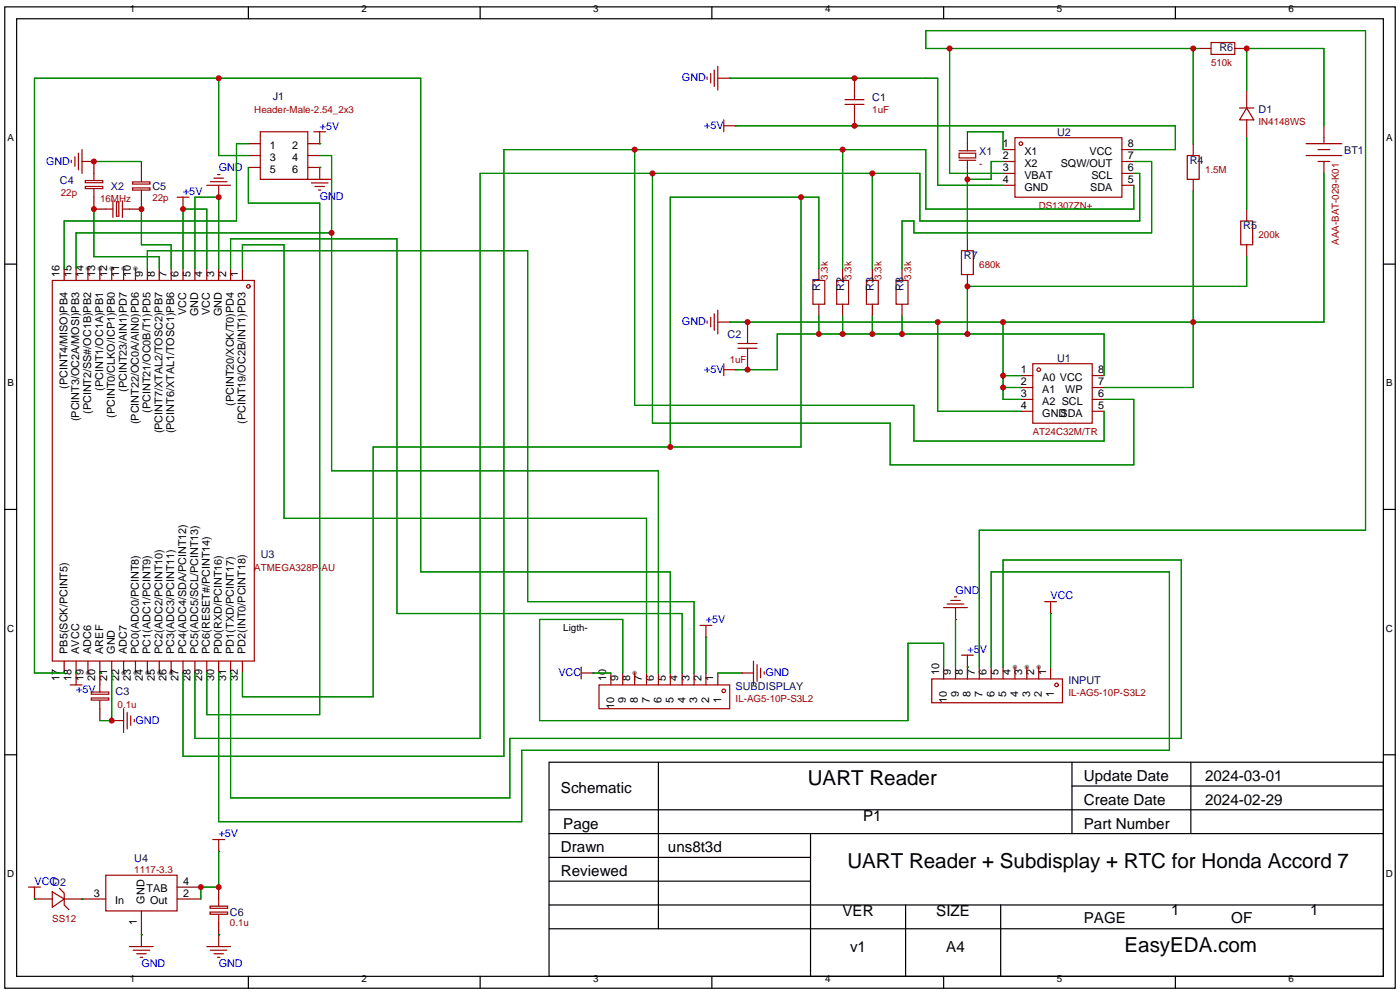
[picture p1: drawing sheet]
<svg xmlns="http://www.w3.org/2000/svg" width="299mm" height="212mm" viewBox="0 0 299 212" stroke-linecap="round" stroke-linejoin="round" font-family="sans-serif">
<g fill="#999">
<circle cx="29" cy="57.3" r=".51"/>
<circle cx="26.4" cy="57.3" r=".51"/>
<circle cx="23.9" cy="57.3" r=".51"/>
<circle cx="21.3" cy="57.3" r=".51"/>
<circle cx="18.8" cy="57.3" r=".51"/>
<circle cx="18.8" cy="143.7" r=".51"/>
<circle cx="26.4" cy="143.7" r=".51"/>
<circle cx="29" cy="143.7" r=".51"/>
<circle cx="31.5" cy="143.7" r=".51"/>
<circle cx="34" cy="143.7" r=".51"/>
<circle cx="36.6" cy="143.7" r=".51"/>
<circle cx="135.6" cy="143.7" r=".51"/>
<circle cx="222" cy="142.4" r=".51"/>
<circle cx="219.5" cy="142.4" r=".51"/>
<circle cx="216.9" cy="142.4" r=".51"/>
</g>
<g fill="none" stroke="#000" stroke-width=".25">
<path d="M1 1.5h297.2v209.5h-297.2zM3.6 4h292.1v204.5h-292.1zM53.1 1.5v2.5M102.6 1.5v2.5M152.1 1.5v2.5M201.7 1.5v2.5M251.2 1.5v2.5M1 56.4h2.6M295.7 56.4h2.5M1 108.8h2.6M295.7 108.8h2.5M1 161.2h2.6"/>
<path d="M117.3 162.8h178.4v45.7h-178.4zM117.3 178h178.4M117.3 172.9h178.4M140.7 162.8v35.5M173.2 178v30.5M229.1 162.8v15.2M229.1 167.8h66.6M254.5 162.8v15.2M295.7 161.2h2.5M117.3 183.1h55.9M117.3 198.3h178.4M117.3 193.2h178.4"/>
<path d="M117.3 188.2h55.9M193.5 193.2v15.3M213.9 193.2v15.3M53.1 208.5v2.5M102.6 208.5v2.5M152.1 208.5v2.5M201.7 208.5v2.5M251.2 208.5v2.5"/>
</g>
<g fill="none" stroke="#a10000" stroke-width=".25">
<path d="M151.1 16.5v.5M151.9 15.7v2M152.7 14.9v3.6M153.4 16.7h2.6M153.4 14.2v5M182.6 19.2v2.1M258.8 9.1h5.1v2.5h-5.1zM15.2 34.2v.5M16 33.5v2M16.8 32.7v3.6M17.5 34.5h2.6M17.5 31.9v5.1"/>
<path d="M18.2 39.8h3.8v.5h-3.8zM18.2 38.5h3.8v.5h-3.8zM20.1 37v1.5M28.3 38.9h3.8v.4h-3.8zM30.2 37v1.8M44.2 39.6h5.1M45 38.8h3.5M45.7 38h2.1M46.5 37.3h.5M46.7 39.6v2.5M55.6 28.1h10.2v10.2h-10.2zM65.8 38.3h5.1"/>
<path d="M66.5 39.1h3.6M67.1 28.1h2.5M67.3 39.8h2M68.3 28.1v2.6M68.3 35.8v2.5M154.7 25.6v2.5M154.7 26.9h2.5M180.6 21.3h4.1M180.6 22.3h4.1M182.6 22.3v2M205 32.7h3.5v1h-3.5zM205 32.2h3.5"/>
<path d="M205 34.2h3.5M206.8 30.7v1.5M206.8 34.2v1.6M216.9 29.4h22.9v12.7h-22.9zM253.7 33.2h2.6v5.1h-2.6zM264.9 23.1h3.1M266.4 23.1l1.6 2.5h-3.1zM279.1 30.7h7.7M279.1 33.2h7.7M281.7 34.5h2.5M281.7 31.9h2.5M283 29.4v1"/>
<path d="M11.2 59.9h43.2v81.3h-43.2zM20.1 40.3v1.8M22.6 44.6h1.5M24.1 42.9v3.5M24.9 43.1h.5v3.1h-.5zM26.2 44.6h1.5M26.2 42.9v3.5M28.3 40.1h3.8v.5h-3.8zM30.2 40.6v1.5M37.8 42.1h2.6M39.1 42.1v2.5M68.1 40.6h.5"/>
<path d="M173.7 59.9h2.6v5.1h-2.6zM178.8 59.9h2.6v5.1h-2.6zM185.2 59.9h2.5v5.1h-2.5zM191.5 59.9h2.6v5.1h-2.6zM205.5 53.5h2.5v5.1h-2.5zM265.2 47.2h2.5v5.1h-2.5zM151.1 68.5v.5M151.9 67.8v2M152.7 67v3.6M153.4 66.2v5.1M153.4 68.8h2.6M154.7 78.9h2.5"/>
<path d="M154.7 77.7v2.5M157.7 73.3h4.1M157.7 74.4h4.1M159.8 71.3v2M159.8 74.4v2M220.7 77.7h12.7v12.7h-12.7zM149.6 133.5h2.5M150.9 133.5v2.6M201.7 129.7h5.1M202.4 129h3.6M203.2 128.2h2M204 127.4h.5"/>
<path d="M204.2 129.7v2.6M205.5 139.9h2.5M206.8 139.9v2.5M223.3 128.5h2.5M224.5 128.5v2.5M15 146.2h2.5M16.3 143.7v2.5M19.5 149h3.7v.5h-3.7zM19.5 147.8h3.7v.4h-3.7zM21.3 146.2v1.6M21.3 149.5v1.8M23.9 153.9h2.5"/>
<path d="M26.4 151.3v5.1M27.2 152.1v3.5M27.9 152.8v2.1M28.7 153.6v.5M124.2 143.7h2.5M124.2 142.4v2.6M128 146.2h28v5.1h-28zM158.5 143.7h2.5M161 141.2v5M161.8 141.9v3.6M162.6 142.7v2M163.3 143.5v.5"/>
<path d="M199.1 145h28v5.1h-28zM45.5 179.3h2.5M46.7 179.3v2.5M6.1 189.4h2.5M7.4 189.4v2.6M11.2 190.4l2.5 1.6-2.5 1.7zM12.7 189.7l1 1v2.5l1 1.1M22.6 186.9h15.2v7.6h-15.2zM30.2 199.6v2.5M44.9 194.8h3.7v.4h-3.7zM44.9 193.5h3.7v.4h-3.7zM46.7 192v1.5"/>
<path d="M46.7 195.3v1.7M46.7 199.6v2.5M27.7 202.1h5.1M28.4 202.9h3.6M29.2 203.6h2M30 204.4h.5M44.2 202.1h5.1M45 202.9h3.5M45.7 203.6h2.1M46.5 204.4h.5"/>
<circle cx="218.2" cy="30.7" r=".38"/>
<circle cx="53.1" cy="61.2" r=".38"/>
<circle cx="222" cy="78.9" r=".38"/>
<circle cx="154.7" cy="147.5" r=".38"/>
<circle cx="225.8" cy="146.2" r=".38"/>
</g>
<g fill="none" stroke="#870000" stroke-width=".25">
<path d="M156 16.7h.1M182.6 16.7v2.5M256.3 10.4h2.5M263.9 10.4h2.5M266.4 19.2v3.9M20.1 34.5h.1M20.1 34.5v2.5M30.2 34.5v2.5M53.1 30.7h2.5M53.1 33.2h2.5M53.1 35.8h2.5M65.8 30.7h2.5"/>
<path d="M65.8 33.2h2.5M65.8 35.8h2.5M68.3 35.8h.1M68.3 30.7h.1M157.2 26.9h.1M182.6 24.3v2.6M206.8 28.1v2.6M206.8 35.8v2.5M214.4 31.9h2.5M214.4 34.5h2.5M214.4 37h2.5M214.4 39.6h2.5"/>
<path d="M239.8 31.9h2.5M239.8 34.5h2.5M239.8 37h2.5M239.8 39.6h2.5M255 30.7v2.5M255 38.3v2.5M266.4 25.6v3.8M283 26.9v2.5M283 34.5v2.5M13.7 57.3v2.6M16.3 57.3v2.6M18.8 57.3v2.6"/>
<path d="M20.1 42.1v2.5h2.5M21.3 57.3v2.6M23.9 57.3v2.6M26.4 57.3v2.6M29 57.3v2.6M30.2 42.1v2.5h-2.5M31.5 57.3v2.6M34 57.3v2.6M36.6 57.3v2.6M39.1 44.6h.1M39.1 57.3v2.6M41.7 57.3v2.6"/>
<path d="M44.2 57.3v2.6M46.7 42.1h.1M46.7 57.3v2.6M49.3 57.3v2.6M51.8 57.3v2.6M175 57.3v2.6M180.1 57.3v2.6M186.4 57.3v2.6M192.8 57.3v2.6M206.8 51v2.5M206.8 58.6v2.6M266.4 44.6v2.6"/>
<path d="M266.4 52.3v2.5M156 68.8h.1M157.2 78.9h.1M159.8 68.8v2.5M159.8 76.4v2.5M175 65v2.5M180.1 65v2.5M186.4 65v2.5M192.8 65v2.5M218.2 80.2h2.5M218.2 82.7h2.5M218.2 85.3h2.5"/>
<path d="M218.2 87.8h2.5M233.4 80.2h2.6M233.4 82.7h2.6M233.4 85.3h2.6M233.4 87.8h2.6M150.9 136.1h.1M204.2 132.3h.1M224.5 131h.1M13.7 141.2v2.5M16.3 143.7h.1M16.3 141.2v2.5M18.8 141.2v2.5"/>
<path d="M21.3 141.2v5M21.3 151.3v2.6M23.9 153.9h.1M23.9 141.2v2.5M26.4 141.2v2.5M29 141.2v2.5M31.5 141.2v2.5M34 141.2v2.5M36.6 141.2v2.5M39.1 141.2v2.5M41.7 141.2v2.5M44.2 141.2v2.5"/>
<path d="M46.7 141.2v2.5M49.3 141.2v2.5M51.8 141.2v2.5M126.7 143.7h.1M130.6 143.7v2.5M133.1 143.7v2.5M135.6 143.7v2.5M138.2 143.7v2.5M140.7 143.7v2.5M143.3 143.7v2.5M145.8 143.7v2.5M148.3 143.7v2.5"/>
<path d="M150.9 143.7v2.5M153.4 143.7v2.5M158.5 143.7h.1M201.7 142.4v2.6M204.2 142.4v2.6M206.8 142.4h.1M206.8 142.4v2.6M209.3 142.4v2.6M211.8 142.4v2.6M214.4 142.4v2.6M216.9 142.4v2.6M219.5 142.4v2.6"/>
<path d="M222 142.4v2.6M224.5 142.4v2.6M7.4 192h.1M7.4 192h3.8M13.7 192h8.9M30.2 199.6h.1M30.2 194.5v5.1M37.8 189.4h5.1M37.8 192h5.1M46.7 181.8h.1M46.7 199.6h.1M46.7 189.4v2.6"/>
<path d="M46.7 197v2.6"/>
</g>
<g fill="none" stroke="#008700" stroke-width=".25">
<path d="M46.7 16.7v16.5h6.4M156 16.7h44.4v22.9h14M202.9 10.4v26.6h11.5M255 10.4v20.3M256.3 10.4h-58.4v-3.9h93.9v106.7h-82.5v29.2M266.4 19.2v-8.8h16.6v16.5M20.1 34.5h10.1M53.1 35.8v7.6h15.2v109.2h-24.1v-8.9M53.1 30.7h-2.6v16.5h-36.8v10.1M68.3 35.8h.1M68.3 30.7h.1M68.3 33.2h2.6v67.3h69.8v43.2"/>
<path d="M135.6 31.9v54.7h59.7v7.6h40.7v-6.4M139.4 37v53.4h50.8v8.9h52.1v-14h-6.3M157.2 26.9h94v5h-8.9M180.1 31.9v25.4M186.4 37v20.3M206.8 28.1h7.6v3.8M214.4 34.5h-2.6v3.8h-5v12.7M242.3 34.5h3.8v15.2h-50.8v-2.5h-2.5v10.1M242.3 39.6v5h-44.4v-12.7h-90.2v129.6h-68.6v-17.8M242.3 37h1.3v10.2h-47v-10.2h-94v120.7h-60.9v-14M266.4 29.4v15.2M283 37v31.8h-127"/>
<path d="M20.1 44.6v10.2h13.9v2.5M30.2 44.6v7.7h6.4v5M31.5 57.3v-3.8h81.3v75h35.5v15.2M39.1 57.3v-12.7h5.1v12.7M41.7 57.3v-15.2h5v15.2M49.3 57.3v-6.3h35.5v80h61v12.7M51.8 57.3v-5h8.9v58.4h77.5v33M70.9 49.7h-54.6v7.6M171.2 42.1v53.3h-91.4v53.4h-28v-5.1M175 57.3v-15.2h-31.7v53.3M255 40.8v41.9h-19M266.4 54.8v6.4h-59.6v10.1"/>
<path d="M157.2 78.9h8.9v-7.6h69.9v8.9M175 67.5v3.8M180.1 67.5v3.8M186.4 67.5v3.8M192.8 67.5v3.8M200.4 68.8v19h17.8M214.4 68.8v16.5h3.8M214.4 82.7h3.8M214.4 80.2h3.8M150.9 136.1v7.6M204.2 132.3v10.1M224.5 131v11.4"/>
<path d="M13.7 143.7h-6.3v-127h82.5v105.4h53.4v21.6M16.3 143.7h.1M21.3 143.7h.1M23.9 143.7v10.2h-2.6M126.7 143.7h3.9M153.4 143.7h5.1M201.7 142.4v-5h-7.6v16.5h-78.8v-21.6h17.8v11.4M206.8 142.4h.1M211.8 142.4v-20.3h38.1v38.1h-138.4v15.3h-64.8v-31.8M214.4 142.4v-22.8h38.1v38.1h-143.5v12.7h-59.7v-26.7M7.4 192h.1M17.5 192h.1"/>
<path d="M30.2 199.6h.1M46.7 199.6h.1M46.7 181.8v7.6h-3.8v2.6"/>
</g>
<g fill="#c00">
<circle cx="20.1" cy="34.5" r=".63"/>
<circle cx="30.2" cy="44.6" r=".63"/>
<circle cx="20.1" cy="44.6" r=".63"/>
<circle cx="39.1" cy="44.6" r=".63"/>
<circle cx="23.9" cy="153.9" r=".63"/>
<circle cx="46.7" cy="42.1" r=".63"/>
<circle cx="46.7" cy="189.4" r=".63"/>
<circle cx="42.9" cy="189.4" r=".63"/>
<circle cx="182.6" cy="16.7" r=".63"/>
<circle cx="182.6" cy="26.9" r=".63"/>
<circle cx="214.4" cy="82.7" r=".63"/>
<circle cx="214.4" cy="80.2" r=".63"/>
<circle cx="200.4" cy="68.8" r=".63"/>
<circle cx="159.8" cy="68.8" r=".63"/>
<circle cx="214.4" cy="68.8" r=".63"/>
<circle cx="255" cy="68.8" r=".63"/>
<circle cx="206.8" cy="38.3" r=".63"/>
<circle cx="266.4" cy="10.4" r=".63"/>
<circle cx="46.7" cy="16.7" r=".63"/>
<circle cx="135.6" cy="31.9" r=".63"/>
<circle cx="180.1" cy="31.9" r=".63"/>
<circle cx="186.4" cy="37" r=".63"/>
<circle cx="139.4" cy="37" r=".63"/>
<circle cx="143.3" cy="95.4" r=".63"/>
<circle cx="171.2" cy="42.1" r=".63"/>
<circle cx="255" cy="10.4" r=".63"/>
<circle cx="202.9" cy="10.4" r=".63"/>
<circle cx="70.9" cy="49.7" r=".63"/>
<circle cx="206.8" cy="61.2" r=".63"/>
<circle cx="175" cy="71.3" r=".63"/>
<circle cx="159.8" cy="78.9" r=".63"/>
<circle cx="192.8" cy="71.3" r=".63"/>
<circle cx="206.8" cy="71.3" r=".63"/>
<circle cx="186.4" cy="71.3" r=".63"/>
<circle cx="180.1" cy="71.3" r=".63"/>
</g>
<g font-size="4.4">
<text x="172.6" y="167.6">UART Reader</text>
<text x="181.1" y="185.4">UART Reader + Subdisplay + RTC for Honda Accord 7</text>
<text x="240.3" y="203.2">EasyEDA.com</text>
</g>
<g font-size="3.2">
<text x="231.6" y="166.8">Update Date</text>
<text x="257.6" y="166.8">2024-03-01</text>
<text x="119.9" y="169.3">Schematic</text>
<text x="231.6" y="171.8">Create Date</text>
<text x="257.6" y="171.8">2024-02-29</text>
<text x="120.4" y="176.9">Page</text>
<text x="184.5" y="175.3">P1</text>
<text x="231.6" y="176.9">Part Number</text>
<text x="119.9" y="182">Drawn</text>
<text x="142.7" y="182">uns8t3d</text>
<text x="119.9" y="187.1">Reviewed</text>
<text x="180.1" y="195.6">VER</text>
<text x="200.1" y="195.6">SIZE</text>
<text x="231.6" y="197">PAGE</text>
<text x="250.3" y="195.4">1</text>
<text x="263.1" y="197">OF</text>
<text x="280" y="195.4">1</text>
<text x="181.7" y="203.2">v1</text>
<text x="202.2" y="203.2">A4</text>
</g>
<g font-size="2.3" fill="#000080">
<text x="260.6" y="10.9">R6</text>
<text x="58.3" y="21.5">J1</text>
<text x="186.4" y="21.6">C1</text>
<text x="225.9" y="29.1">U2</text>
<text x="269" y="24.1">D1</text>
<text x="209.3" y="33.1">X1</text>
<text x="254.3" y="35">R4</text>
<text x="287.3" y="32.9">BT1</text>
<text x="12.8" y="39.3">C4</text>
<text x="23.7" y="40.6">X2</text>
<text x="32.6" y="40.6">C5</text>
<text x="265.7" y="49">R5</text>
<text x="206" y="55.3">R7</text>
<text x="175.3" y="62.1" transform="rotate(-90 175.3 62.1)">R1</text>
<text x="180.4" y="62.1" transform="rotate(-90 180.4 62.1)">R2</text>
<text x="186.7" y="62.1" transform="rotate(-90 186.7 62.1)">R3</text>
<text x="193.1" y="62.1" transform="rotate(-90 193.1 62.1)">R8</text>
<text x="155.5" y="72.3">C2</text>
<text x="225.9" y="77.3">U1</text>
<text x="55.8" y="119.2">U3</text>
<text x="24.7" y="148.5">C3</text>
<text x="157.2" y="147.3">SUBDISPLAY</text>
<text x="228.3" y="146">INPUT</text>
<text x="28.7" y="184">U4</text>
<text x="11.2" y="189.3">D2</text>
<text x="49.1" y="195.5">C6</text>
</g>
<g font-size="2.3" fill="#00f">
<text x="145.7" y="17.4">GND</text>
<text x="68.3" y="27.7">+5V</text>
<text x="150.5" y="27.5">+5V</text>
<text x="9.9" y="35.2">GND</text>
<text x="39.1" y="41.6">+5V</text>
<text x="46.7" y="36.6">GND</text>
<text x="68.3" y="42.7">GND</text>
<text x="145.7" y="69.5">GND</text>
<text x="150.5" y="79.6">+5V</text>
<text x="204.2" y="126.7">GND</text>
<text x="224.5" y="128">VCC</text>
<text x="150.9" y="133.1">+5V</text>
<text x="206.8" y="139.4">+5V</text>
<text x="16.3" y="148.1">+5V</text>
<text x="119.3" y="144.4">VCC</text>
<text x="163.6" y="144.4">GND</text>
<text x="29" y="154.5">GND</text>
<text x="46.7" y="178.8">+5V</text>
<text x="7.4" y="189">VCC</text>
<text x="30.2" y="206.5">GND</text>
<text x="46.7" y="206.5">GND</text>
</g>
<g font-size="2.3">
<text x="57.7" y="31.8">1</text>
<text x="57.7" y="34.3">3</text>
<text x="62.5" y="31.8">2</text>
<text x="62.5" y="34.3">4</text>
<text x="214.4" y="31.4">1</text>
<text x="214.4" y="34">2</text>
<text x="218.9" y="33.1">X1</text>
<text x="218.9" y="35.6">X2</text>
<text x="226.7" y="35.6">SQW/OUT</text>
<text x="232.9" y="33.1">VCC</text>
<text x="241" y="34">7</text>
<text x="241" y="31.4">8</text>
<text x="57.7" y="36.9">5</text>
<text x="62.5" y="36.9">6</text>
<text x="214.4" y="36.5">3</text>
<text x="214.4" y="39">4</text>
<text x="218.9" y="38.2">VBAT</text>
<text x="218.9" y="40.7">GND</text>
<text x="233" y="40.7">SDA</text>
<text x="233.3" y="38.2">SCL</text>
<text x="241" y="39">5</text>
<text x="241" y="36.5">6</text>
<text x="12.7" y="59.1" transform="rotate(-90 12.7 59.1)">16</text>
<text x="15.3" y="59.1" transform="rotate(-90 15.3 59.1)">15</text>
<text x="17.8" y="59.1" transform="rotate(-90 17.8 59.1)">14</text>
<text x="20.4" y="59.1" transform="rotate(-90 20.4 59.1)">13</text>
<text x="22.9" y="59.1" transform="rotate(-90 22.9 59.1)">12</text>
<text x="25.4" y="59.1" transform="rotate(-90 25.4 59.1)">11</text>
<text x="28" y="59.1" transform="rotate(-90 28 59.1)">10</text>
<text x="30.5" y="59.1" transform="rotate(-90 30.5 59.1)">9</text>
<text x="33.1" y="59.1" transform="rotate(-90 33.1 59.1)">8</text>
<text x="35.6" y="59.1" transform="rotate(-90 35.6 59.1)">7</text>
<text x="38.1" y="59.1" transform="rotate(-90 38.1 59.1)">6</text>
<text x="40.7" y="59.1" transform="rotate(-90 40.7 59.1)">5</text>
<text x="43.2" y="59.1" transform="rotate(-90 43.2 59.1)">4</text>
<text x="45.8" y="59.1" transform="rotate(-90 45.8 59.1)">3</text>
<text x="48.3" y="59.1" transform="rotate(-90 48.3 59.1)">2</text>
<text x="50.8" y="59.1" transform="rotate(-90 50.8 59.1)">1</text>
<text x="39.8" y="67.2" transform="rotate(-90 39.8 67.2)">VCC</text>
<text x="42.3" y="67.5" transform="rotate(-90 42.3 67.5)">GND</text>
<text x="44.9" y="67.2" transform="rotate(-90 44.9 67.2)">VCC</text>
<text x="47.4" y="67.5" transform="rotate(-90 47.4 67.5)">GND</text>
<text x="14.4" y="83" transform="rotate(-90 14.4 83)">(PCINT4/MISO)PB4</text>
<text x="22" y="83.4" transform="rotate(-90 22 83.4)">(PCINT1/OC1A)PB1</text>
<text x="27.1" y="83.7" transform="rotate(-90 27.1 83.7)">(PCINT23/AIN1)PD7</text>
<text x="218.2" y="79.7">1</text>
<text x="218.2" y="82.2">2</text>
<text x="222.8" y="81.3">A0 VCC</text>
<text x="222.8" y="83.9">A1</text>
<text x="227.7" y="83.9">WP</text>
<text x="234.7" y="82.2">7</text>
<text x="234.7" y="79.7">8</text>
<text x="16.9" y="90" transform="rotate(-90 16.9 90)">(PCINT3/OC2A/MOSI)PB3</text>
<text x="19.5" y="88.4" transform="rotate(-90 19.5 88.4)">(PCINT2/SS#/OC1B)PB2</text>
<text x="24.6" y="89.2" transform="rotate(-90 24.6 89.2)">(PCINT0/CLKO/ICP1)PB0</text>
<text x="32.2" y="88.2" transform="rotate(-90 32.2 88.2)">(PCINT21/OC0B/T1)PD5</text>
<text x="50" y="86.6" transform="rotate(-90 50 86.6)">(PCINT20/XCK/T0)PD4</text>
<text x="218.2" y="84.8">3</text>
<text x="218.2" y="87.3">4</text>
<text x="222.8" y="86.4">A2 SCL</text>
<text x="222.8" y="89">GND</text>
<text x="226.6" y="89">SDA</text>
<text x="234.7" y="87.3">5</text>
<text x="234.7" y="84.8">6</text>
<text x="29.6" y="90.6" transform="rotate(-90 29.6 90.6)">(PCINT22/OC0A/AIN0)PD6</text>
<text x="34.7" y="92.5" transform="rotate(-90 34.7 92.5)">(PCINT7/XTAL2/TOSC2)PB7</text>
<text x="37.3" y="92.5" transform="rotate(-90 37.3 92.5)">(PCINT6/XTAL1/TOSC1)PB6</text>
<text x="52.5" y="90.5" transform="rotate(-90 52.5 90.5)">(PCINT19/OC2B/INT1)PD3</text>
<text x="14.4" y="139.6" transform="rotate(-90 14.4 139.6)">PB5(SCK/PCINT5)</text>
<text x="16.9" y="139.6" transform="rotate(-90 16.9 139.6)">AVCC</text>
<text x="19.5" y="139.6" transform="rotate(-90 19.5 139.6)">ADC6</text>
<text x="22" y="139.6" transform="rotate(-90 22 139.6)">AREF</text>
<text x="24.6" y="139.6" transform="rotate(-90 24.6 139.6)">GND</text>
<text x="27.1" y="139.6" transform="rotate(-90 27.1 139.6)">ADC7</text>
<text x="29.6" y="139.6" transform="rotate(-90 29.6 139.6)">PC0(ADC0/PCINT8)</text>
<text x="32.2" y="139.6" transform="rotate(-90 32.2 139.6)">PC1(ADC1/PCINT9)</text>
<text x="34.7" y="139.6" transform="rotate(-90 34.7 139.6)">PC2(ADC2/PCINT10)</text>
<text x="37.3" y="139.6" transform="rotate(-90 37.3 139.6)">PC3(ADC3/PCINT11)</text>
<text x="39.8" y="139.6" transform="rotate(-90 39.8 139.6)">PC4(ADC4/SDA/PCINT12)</text>
<text x="42.3" y="139.6" transform="rotate(-90 42.3 139.6)">PC5(ADC5/SCL/PCINT13)</text>
<text x="44.9" y="139.6" transform="rotate(-90 44.9 139.6)">PC6(RESET#/PCINT14)</text>
<text x="47.4" y="139.6" transform="rotate(-90 47.4 139.6)">PD0(RXD/PCINT16)</text>
<text x="50" y="139.6" transform="rotate(-90 50 139.6)">PD1(TXD/PCINT17)</text>
<text x="52.5" y="139.6" transform="rotate(-90 52.5 139.6)">PD2(INT0/PCINT18)</text>
<text x="12.7" y="145.5" transform="rotate(-90 12.7 145.5)">17</text>
<text x="15.3" y="145.5" transform="rotate(-90 15.3 145.5)">18</text>
<text x="17.8" y="145.5" transform="rotate(-90 17.8 145.5)">19</text>
<text x="20.4" y="145.5" transform="rotate(-90 20.4 145.5)">20</text>
<text x="22.9" y="145.5" transform="rotate(-90 22.9 145.5)">21</text>
<text x="25.4" y="145.5" transform="rotate(-90 25.4 145.5)">22</text>
<text x="28" y="145.5" transform="rotate(-90 28 145.5)">23</text>
<text x="30.5" y="145.5" transform="rotate(-90 30.5 145.5)">24</text>
<text x="33.1" y="145.5" transform="rotate(-90 33.1 145.5)">25</text>
<text x="35.6" y="145.5" transform="rotate(-90 35.6 145.5)">26</text>
<text x="38.1" y="145.5" transform="rotate(-90 38.1 145.5)">27</text>
<text x="40.7" y="145.5" transform="rotate(-90 40.7 145.5)">28</text>
<text x="43.2" y="145.5" transform="rotate(-90 43.2 145.5)">29</text>
<text x="45.8" y="145.5" transform="rotate(-90 45.8 145.5)">30</text>
<text x="48.3" y="145.5" transform="rotate(-90 48.3 145.5)">31</text>
<text x="50.8" y="145.5" transform="rotate(-90 50.8 145.5)">32</text>
<text x="129.6" y="145.4" transform="rotate(-90 129.6 145.4)">10</text>
<text x="132.1" y="145.4" transform="rotate(-90 132.1 145.4)">9</text>
<text x="134.7" y="145.4" transform="rotate(-90 134.7 145.4)">8</text>
<text x="137.2" y="145.4" transform="rotate(-90 137.2 145.4)">7</text>
<text x="139.7" y="145.4" transform="rotate(-90 139.7 145.4)">6</text>
<text x="142.3" y="145.4" transform="rotate(-90 142.3 145.4)">5</text>
<text x="144.8" y="145.4" transform="rotate(-90 144.8 145.4)">4</text>
<text x="147.4" y="145.4" transform="rotate(-90 147.4 145.4)">3</text>
<text x="149.9" y="145.4" transform="rotate(-90 149.9 145.4)">2</text>
<text x="152.4" y="145.4" transform="rotate(-90 152.4 145.4)">1</text>
<text x="200.7" y="144.2" transform="rotate(-90 200.7 144.2)">10</text>
<text x="203.2" y="144.2" transform="rotate(-90 203.2 144.2)">9</text>
<text x="204.9" y="148.7" transform="rotate(-90 204.9 148.7)">9</text>
<text x="205.8" y="144.2" transform="rotate(-90 205.8 144.2)">8</text>
<text x="207.4" y="148.7" transform="rotate(-90 207.4 148.7)">8</text>
<text x="208.3" y="144.2" transform="rotate(-90 208.3 144.2)">7</text>
<text x="210" y="148.7" transform="rotate(-90 210 148.7)">7</text>
<text x="210.9" y="144.2" transform="rotate(-90 210.9 144.2)">6</text>
<text x="212.5" y="148.7" transform="rotate(-90 212.5 148.7)">6</text>
<text x="213.4" y="144.2" transform="rotate(-90 213.4 144.2)">5</text>
<text x="215.1" y="148.7" transform="rotate(-90 215.1 148.7)">5</text>
<text x="215.9" y="144.2" transform="rotate(-90 215.9 144.2)">4</text>
<text x="217.6" y="148.7" transform="rotate(-90 217.6 148.7)">4</text>
<text x="218.5" y="144.2" transform="rotate(-90 218.5 144.2)">3</text>
<text x="220.1" y="148.7" transform="rotate(-90 220.1 148.7)">3</text>
<text x="221" y="144.2" transform="rotate(-90 221 144.2)">2</text>
<text x="222.7" y="148.7" transform="rotate(-90 222.7 148.7)">2</text>
<text x="223.6" y="144.2" transform="rotate(-90 223.6 144.2)">1</text>
<text x="225.2" y="148.7" transform="rotate(-90 225.2 148.7)">1</text>
<text x="131.2" y="151.3" transform="rotate(-90 131.2 151.3)">10</text>
<text x="133.8" y="150" transform="rotate(-90 133.8 150)">9</text>
<text x="136.3" y="150" transform="rotate(-90 136.3 150)">8</text>
<text x="138.9" y="150" transform="rotate(-90 138.9 150)">7</text>
<text x="141.4" y="150" transform="rotate(-90 141.4 150)">6</text>
<text x="143.9" y="150" transform="rotate(-90 143.9 150)">5</text>
<text x="146.5" y="150" transform="rotate(-90 146.5 150)">4</text>
<text x="149" y="150" transform="rotate(-90 149 150)">3</text>
<text x="151.6" y="150" transform="rotate(-90 151.6 150)">2</text>
<text x="154.1" y="150" transform="rotate(-90 154.1 150)">1</text>
<text x="202.4" y="150" transform="rotate(-90 202.4 150)">10</text>
<text x="20.1" y="191.4">3</text>
<text x="31.3" y="190.6">TAB</text>
<text x="39.1" y="188.9">4</text>
<text x="39.1" y="191.4">2</text>
<text x="24.6" y="193.1">In</text>
<text x="29.3" y="197.5" transform="rotate(-90 29.3 197.5)">1</text>
<text x="30.9" y="192.9" transform="rotate(-90 30.9 192.9)">GND</text>
<text x="32.1" y="193.1">Out</text>
</g>
<g font-size="2.1">
<text x="27.7" y="2.6">1</text>
<text x="77.3" y="2.6">2</text>
<text x="126.8" y="2.6">3</text>
<text x="176.3" y="2.6">4</text>
<text x="225.9" y="2.6">5</text>
<text x="275.4" y="2.6">6</text>
<text x="1.6" y="30.1">A</text>
<text x="296.2" y="30.1">A</text>
<text x="1.6" y="82.5">B</text>
<text x="296.2" y="82.5">B</text>
<text x="1.5" y="134.9">C</text>
<text x="120.4" y="134.7">Ligth-</text>
<text x="296.2" y="134.9">C</text>
<text x="1.5" y="187.3">D</text>
<text x="296.2" y="187.3">D</text>
<text x="27.7" y="209.6">1</text>
<text x="77.3" y="209.6">2</text>
<text x="126.8" y="209.6">3</text>
<text x="176.3" y="209.6">4</text>
<text x="225.9" y="209.6">5</text>
<text x="275.4" y="209.6">6</text>
</g>
<g font-size="2.1" fill="#a00000">
<text x="258.8" y="14.1">510k</text>
<text x="54.4" y="24.2">Header-Male-2.54_2x3</text>
<text x="186.4" y="24.2">1uF</text>
<text x="269" y="26.8">IN4148WS</text>
<text x="209.3" y="35.7">-</text>
<text x="13" y="41.9">22p</text>
<text x="257.6" y="36.9">1.5M</text>
<text x="21.4" y="43.2">16MHz</text>
<text x="32.6" y="42.9">22p</text>
<text x="222" y="44.5">DS1307ZN+</text>
<text x="269" y="50.9">200k</text>
<text x="286.2" y="52.3" transform="rotate(-90 286.2 52.3)">AAA-BAT-029-K01</text>
<text x="176.9" y="59.8" transform="rotate(-90 176.9 59.8)">3.3k</text>
<text x="182" y="59.8" transform="rotate(-90 182 59.8)">3.3k</text>
<text x="188.4" y="59.8" transform="rotate(-90 188.4 59.8)">3.3k</text>
<text x="194.7" y="59.8" transform="rotate(-90 194.7 59.8)">3.3k</text>
<text x="209.3" y="57.2">680k</text>
<text x="156" y="77.6">1uF</text>
<text x="220.7" y="92.8">AT24C32M/TR</text>
<text x="54.4" y="122">ATMEGA328P-AU</text>
<text x="157.2" y="150">IL-AG5-10P-S3L2</text>
<text x="228.3" y="148.7">IL-AG5-10P-S3L2</text>
<text x="25.1" y="151.2">0.1u</text>
<text x="28.7" y="186.4">1117-3.3</text>
<text x="11.2" y="196.9">SS12</text>
<text x="49.1" y="197.8">0.1u</text>
</g>
</svg>
